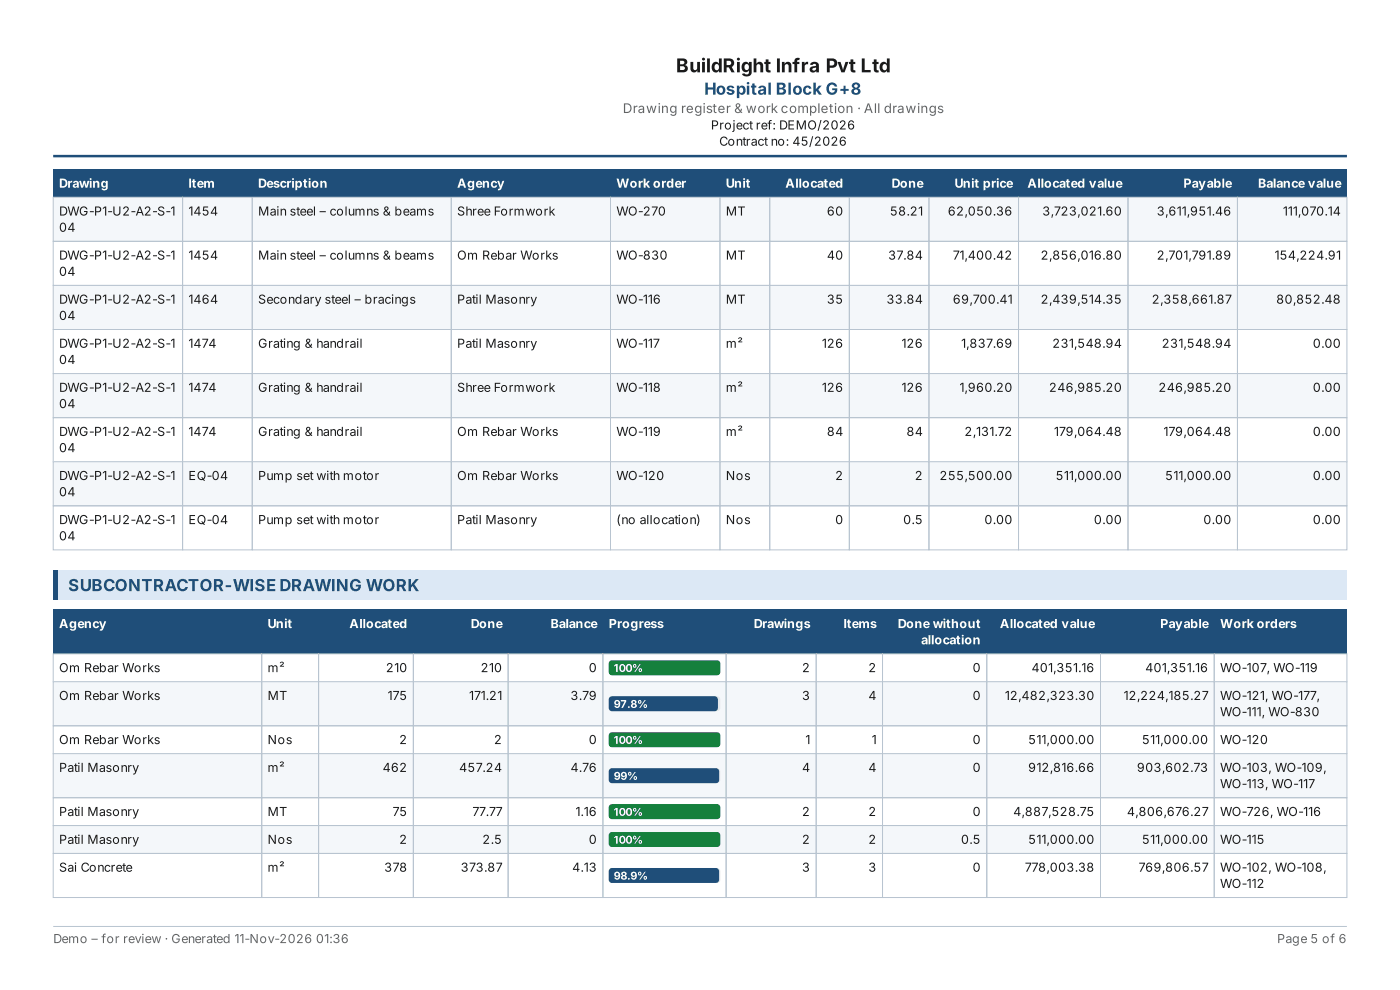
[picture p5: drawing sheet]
<svg xmlns="http://www.w3.org/2000/svg" width="297mm" height="210mm" viewBox="0 0 297 210" stroke-linecap="round" stroke-linejoin="round" font-family="sans-serif">
<path d="M11.3 33.1h274.4" fill="none" stroke="#1f4e79" stroke-width=".53"/>
<path d="M11.3 196.5h274.4" fill="none" stroke="#b8c4d0" stroke-width=".21"/>
<path d="M11.3 35.9h274.4v5.9h-274.4z" fill="#1f4e79"/>
<path d="M11.3 41.8h274.4v9.4h-274.4z" fill="#f4f7fa"/>
<g fill="none" stroke="#b8c4d0" stroke-width=".21">
<path d="M11.3 41.8h27.4v9.4h-27.4zM11.3 51.2h27.4v9.3h-27.4zM38.7 41.8h14.8v9.4h-14.8zM38.7 51.2h14.8v9.3h-14.8zM53.5 41.8h42.2v9.4h-42.2zM53.5 51.2h42.2v9.3h-42.2zM95.7 41.8h33.8v9.4h-33.8zM95.7 51.2h33.8v9.3h-33.8zM129.5 41.8h23.2v9.4h-23.2zM129.5 51.2h23.2v9.3h-23.2zM152.7 41.8h10.6v9.4h-10.6zM152.7 51.2h10.6v9.3h-10.6z"/>
<path d="M163.3 41.8h16.9v9.4h-16.9zM163.3 51.2h16.9v9.3h-16.9zM180.2 41.8h16.9v9.4h-16.9zM180.2 51.2h16.9v9.3h-16.9zM197.1 41.8h19v9.4h-19zM197.1 51.2h19v9.3h-19zM216.1 41.8h23.2v9.4h-23.2zM216.1 51.2h23.2v9.3h-23.2zM239.3 41.8h23.2v9.4h-23.2zM239.3 51.2h23.2v9.3h-23.2zM262.5 41.8h23.2v9.4h-23.2zM262.5 51.2h23.2v9.3h-23.2z"/>
</g>
<path d="M11.3 60.5h274.4v9.4h-274.4z" fill="#f4f7fa"/>
<g fill="none" stroke="#b8c4d0" stroke-width=".21">
<path d="M11.3 60.5h27.4v9.4h-27.4zM11.3 69.9h27.4v9.3h-27.4zM38.7 60.5h14.8v9.4h-14.8zM38.7 69.9h14.8v9.3h-14.8zM53.5 60.5h42.2v9.4h-42.2zM53.5 69.9h42.2v9.3h-42.2zM95.7 60.5h33.8v9.4h-33.8zM95.7 69.9h33.8v9.3h-33.8zM129.5 60.5h23.2v9.4h-23.2zM129.5 69.9h23.2v9.3h-23.2zM152.7 60.5h10.6v9.4h-10.6zM152.7 69.9h10.6v9.3h-10.6z"/>
<path d="M163.3 60.5h16.9v9.4h-16.9zM163.3 69.9h16.9v9.3h-16.9zM180.2 60.5h16.9v9.4h-16.9zM180.2 69.9h16.9v9.3h-16.9zM197.1 60.5h19v9.4h-19zM197.1 69.9h19v9.3h-19zM216.1 60.5h23.2v9.4h-23.2zM216.1 69.9h23.2v9.3h-23.2zM239.3 60.5h23.2v9.4h-23.2zM239.3 69.9h23.2v9.3h-23.2zM262.5 60.5h23.2v9.4h-23.2zM262.5 69.9h23.2v9.3h-23.2z"/>
</g>
<path d="M11.3 79.2h274.4v9.4h-274.4z" fill="#f4f7fa"/>
<g fill="none" stroke="#b8c4d0" stroke-width=".21">
<path d="M11.3 79.2h27.4v9.4h-27.4zM38.7 79.2h14.8v9.4h-14.8zM53.5 79.2h42.2v9.4h-42.2zM95.7 79.2h33.8v9.4h-33.8zM129.5 79.2h23.2v9.4h-23.2zM152.7 79.2h10.6v9.4h-10.6zM163.3 79.2h16.9v9.4h-16.9zM180.2 79.2h16.9v9.4h-16.9zM197.1 79.2h19v9.4h-19zM216.1 79.2h23.2v9.4h-23.2zM239.3 79.2h23.2v9.4h-23.2zM262.5 79.2h23.2v9.4h-23.2z"/>
<path d="M11.3 88.6h27.4v9.3h-27.4zM38.7 88.6h14.8v9.3h-14.8zM53.5 88.6h42.2v9.3h-42.2zM95.7 88.6h33.8v9.3h-33.8zM129.5 88.6h23.2v9.3h-23.2zM152.7 88.6h10.6v9.3h-10.6zM163.3 88.6h16.9v9.3h-16.9zM180.2 88.6h16.9v9.3h-16.9zM197.1 88.6h19v9.3h-19zM216.1 88.6h23.2v9.3h-23.2zM239.3 88.6h23.2v9.3h-23.2zM262.5 88.6h23.2v9.3h-23.2z"/>
</g>
<path d="M11.3 97.9h274.4v9.4h-274.4z" fill="#f4f7fa"/>
<g fill="none" stroke="#b8c4d0" stroke-width=".21">
<path d="M11.3 97.9h27.4v9.4h-27.4zM38.7 97.9h14.8v9.4h-14.8zM53.5 97.9h42.2v9.4h-42.2zM95.7 97.9h33.8v9.4h-33.8zM129.5 97.9h23.2v9.4h-23.2zM152.7 97.9h10.6v9.4h-10.6zM163.3 97.9h16.9v9.4h-16.9zM180.2 97.9h16.9v9.4h-16.9zM197.1 97.9h19v9.4h-19zM216.1 97.9h23.2v9.4h-23.2zM239.3 97.9h23.2v9.4h-23.2zM262.5 97.9h23.2v9.4h-23.2z"/>
<path d="M11.3 107.3h27.4v9.3h-27.4zM38.7 107.3h14.8v9.3h-14.8zM53.5 107.3h42.2v9.3h-42.2zM95.7 107.3h33.8v9.3h-33.8zM129.5 107.3h23.2v9.3h-23.2zM152.7 107.3h10.6v9.3h-10.6zM163.3 107.3h16.9v9.3h-16.9zM180.2 107.3h16.9v9.3h-16.9zM197.1 107.3h19v9.3h-19zM216.1 107.3h23.2v9.3h-23.2zM239.3 107.3h23.2v9.3h-23.2zM262.5 107.3h23.2v9.3h-23.2z"/>
</g>
<path d="M11.3 120.9h274.4v6.3h-274.4z" fill="#dce8f5"/>
<g fill="#1f4e79">
<path d="M11.3 120.9h1v6.3h-1z"/>
<path d="M11.3 129.3h274.4v9.4h-274.4z"/>
</g>
<path d="M11.3 138.7h44.2v5.9h-44.2zM55.5 138.7h12.1v5.9h-12.1zM67.6 138.7h20.1v5.9h-20.1zM87.7 138.7h20.1v5.9h-20.1zM107.8 138.7h20.1v5.9h-20.1zM127.9 138.7h26.1v5.9h-26.1z" fill="none" stroke="#b8c4d0" stroke-width=".21"/>
<path d="M129.4 140.3l.5-.3h22.2a.71 .71 0 0 1 .7 .7v1.8a.71 .71 0 0 1-.7 .7h-22.2a.71 .71 0 0 1-.8-.7v-1.8z" fill="#e5e7eb"/>
<path d="M129.4 140.3l.5-.3h22.2a.71 .71 0 0 1 .7 .7v1.8a.71 .71 0 0 1-.7 .7h-22.2a.71 .71 0 0 1-.8-.7v-1.8z" fill="#15803d"/>
<path d="M154 138.7h19.2v5.9h-19.2zM173.2 138.7h14v5.9h-14zM187.2 138.7h22.1v5.9h-22.1zM209.3 138.7h24.2v5.9h-24.2zM233.5 138.7h24.1v5.9h-24.1zM257.6 138.7h28.2v5.9h-28.2z" fill="none" stroke="#b8c4d0" stroke-width=".21"/>
<path d="M11.3 144.6h274.4v9.3h-274.4z" fill="#f4f7fa"/>
<path d="M11.3 144.6h44.2v9.3h-44.2zM55.5 144.6h12.1v9.3h-12.1zM67.6 144.6h20.1v9.3h-20.1zM87.7 144.6h20.1v9.3h-20.1zM107.8 144.6h20.1v9.3h-20.1zM127.9 144.6h26.1v9.3h-26.1z" fill="none" stroke="#b8c4d0" stroke-width=".21"/>
<path d="M129.4 147.9l.5-.2h22.2a.71 .71 0 0 1 .7 .7v1.7a.71 .71 0 0 1-.7 .7h-22.2a.71 .71 0 0 1-.8-.7v-1.7z" fill="#e5e7eb"/>
<path d="M129.4 147.9l.5-.2h21.7a.71 .71 0 0 1 .7 .7v1.7a.71 .71 0 0 1-.7 .7h-21.7a.71 .71 0 0 1-.8-.7v-1.7z" fill="#1f4e79"/>
<path d="M11.3 153.9h44.2v5.9h-44.2zM55.5 153.9h12.1v5.9h-12.1zM67.6 153.9h20.1v5.9h-20.1zM87.7 153.9h20.1v5.9h-20.1zM107.8 153.9h20.1v5.9h-20.1zM127.9 153.9h26.1v5.9h-26.1zM154 144.6h19.2v9.3h-19.2zM173.2 144.6h14v9.3h-14zM187.2 144.6h22.1v9.3h-22.1zM209.3 144.6h24.2v9.3h-24.2zM233.5 144.6h24.1v9.3h-24.1zM257.6 144.6h28.2v9.3h-28.2z" fill="none" stroke="#b8c4d0" stroke-width=".21"/>
<path d="M129.4 155.5l.5-.2h22.2a.71 .71 0 0 1 .7 .7v1.8a.71 .71 0 0 1-.7 .7h-22.2a.71 .71 0 0 1-.8-.7v-1.8z" fill="#e5e7eb"/>
<path d="M129.4 155.5l.5-.2h22.2a.71 .71 0 0 1 .7 .7v1.8a.71 .71 0 0 1-.7 .7h-22.2a.71 .71 0 0 1-.8-.7v-1.8z" fill="#15803d"/>
<path d="M154 153.9h19.2v5.9h-19.2zM173.2 153.9h14v5.9h-14zM187.2 153.9h22.1v5.9h-22.1zM209.3 153.9h24.2v5.9h-24.2zM233.5 153.9h24.1v5.9h-24.1zM257.6 153.9h28.2v5.9h-28.2z" fill="none" stroke="#b8c4d0" stroke-width=".21"/>
<path d="M11.3 159.8h274.4v9.4h-274.4z" fill="#f4f7fa"/>
<path d="M11.3 159.8h44.2v9.4h-44.2zM55.5 159.8h12.1v9.4h-12.1zM67.6 159.8h20.1v9.4h-20.1zM87.7 159.8h20.1v9.4h-20.1zM107.8 159.8h20.1v9.4h-20.1zM127.9 159.8h26.1v9.4h-26.1z" fill="none" stroke="#b8c4d0" stroke-width=".21"/>
<path d="M129.4 163.1l.5-.2h22.2a.71 .71 0 0 1 .7 .7v1.8a.71 .71 0 0 1-.7 .7h-22.2a.71 .71 0 0 1-.8-.7v-1.8z" fill="#e5e7eb"/>
<path d="M129.4 163.1l.5-.2h22a.71 .71 0 0 1 .7 .7v1.8a.71 .71 0 0 1-.7 .7h-22a.71 .71 0 0 1-.8-.7v-1.8z" fill="#1f4e79"/>
<path d="M154 159.8h19.2v9.4h-19.2zM173.2 159.8h14v9.4h-14zM187.2 159.8h22.1v9.4h-22.1zM209.3 159.8h24.2v9.4h-24.2zM233.5 159.8h24.1v9.4h-24.1zM257.6 159.8h28.2v9.4h-28.2zM11.3 169.2h44.2v5.9h-44.2zM55.5 169.2h12.1v5.9h-12.1zM67.6 169.2h20.1v5.9h-20.1zM87.7 169.2h20.1v5.9h-20.1zM107.8 169.2h20.1v5.9h-20.1zM127.9 169.2h26.1v5.9h-26.1z" fill="none" stroke="#b8c4d0" stroke-width=".21"/>
<path d="M129.4 170.8l.5-.2h22.2a.71 .71 0 0 1 .7 .7v1.7a.71 .71 0 0 1-.7 .7h-22.2a.71 .71 0 0 1-.8-.7v-1.7z" fill="#e5e7eb"/>
<path d="M129.4 170.8l.5-.2h22.2a.71 .71 0 0 1 .7 .7v1.7a.71 .71 0 0 1-.7 .7h-22.2a.71 .71 0 0 1-.8-.7v-1.7z" fill="#15803d"/>
<path d="M154 169.2h19.2v5.9h-19.2zM173.2 169.2h14v5.9h-14zM187.2 169.2h22.1v5.9h-22.1zM209.3 169.2h24.2v5.9h-24.2zM233.5 169.2h24.1v5.9h-24.1zM257.6 169.2h28.2v5.9h-28.2z" fill="none" stroke="#b8c4d0" stroke-width=".21"/>
<path d="M11.3 175.1h274.4v5.9h-274.4z" fill="#f4f7fa"/>
<path d="M11.3 175.1h44.2v5.9h-44.2zM55.5 175.1h12.1v5.9h-12.1zM67.6 175.1h20.1v5.9h-20.1zM87.7 175.1h20.1v5.9h-20.1zM107.8 175.1h20.1v5.9h-20.1zM127.9 175.1h26.1v5.9h-26.1z" fill="none" stroke="#b8c4d0" stroke-width=".21"/>
<path d="M129.4 176.7l.5-.2h22.2a.71 .71 0 0 1 .7 .7v1.7a.71 .71 0 0 1-.7 .7h-22.2a.71 .71 0 0 1-.8-.7v-1.7z" fill="#e5e7eb"/>
<path d="M129.4 176.7l.5-.2h22.2a.71 .71 0 0 1 .7 .7v1.7a.71 .71 0 0 1-.7 .7h-22.2a.71 .71 0 0 1-.8-.7v-1.7z" fill="#15803d"/>
<path d="M154 175.1h19.2v5.9h-19.2zM173.2 175.1h14v5.9h-14zM187.2 175.1h22.1v5.9h-22.1zM209.3 175.1h24.2v5.9h-24.2zM233.5 175.1h24.1v5.9h-24.1zM257.6 175.1h28.2v5.9h-28.2zM11.3 181h44.2v9.4h-44.2zM55.5 181h12.1v9.4h-12.1zM67.6 181h20.1v9.4h-20.1zM87.7 181h20.1v9.4h-20.1zM107.8 181h20.1v9.4h-20.1zM127.9 181h26.1v9.4h-26.1z" fill="none" stroke="#b8c4d0" stroke-width=".21"/>
<path d="M129.4 184.3l.5-.2h22.2a.71 .71 0 0 1 .7 .7v1.8a.71 .71 0 0 1-.7 .7h-22.2a.71 .71 0 0 1-.8-.7v-1.8z" fill="#e5e7eb"/>
<path d="M129.4 184.3l.5-.2h22a.71 .71 0 0 1 .7 .7v1.8a.71 .71 0 0 1-.7 .7h-22a.71 .71 0 0 1-.8-.7v-1.8z" fill="#1f4e79"/>
<path d="M154 181h19.2v9.4h-19.2zM173.2 181h14v9.4h-14zM187.2 181h22.1v9.4h-22.1zM209.3 181h24.2v9.4h-24.2zM233.5 181h24.1v9.4h-24.1zM257.6 181h28.2v9.4h-28.2z" fill="none" stroke="#b8c4d0" stroke-width=".21"/>
<text font-size="4.1" fill="#1a1a1a" x="143.4" y="15.3">BuildRight Infra Pvt Ltd</text>
<g font-size="3.5" fill="#1f4e79">
<text x="149.4" y="20.1">Hospital Block G+8</text>
<text x="14.5" y="125.4">SUBCONTRACTOR-WISE DRAWING WORK</text>
</g>
<text font-size="2.8" fill="#666" x="132.1" y="24">Drawing register &amp; work completion · All drawings</text>
<g font-size="2.6" fill="#1a1a1a">
<text x="150.8" y="27.5">Project ref: DEMO/2026</text>
<text x="152.6" y="30.9">Contract no: 45/2026</text>
<text x="12.5" y="45.7">DWG-P1-U2-A2-S-1</text>
<text x="40" y="45.7">1454</text>
<text x="54.7" y="45.7">Main steel – columns &amp; beams</text>
<text x="97" y="45.7">Shree Formwork</text>
<text x="130.8" y="45.7">WO-270</text>
<text x="154" y="45.7">MT</text>
<text x="175.4" y="45.7">60</text>
<text x="188.8" y="45.7">58.21</text>
<text x="201.1" y="45.7">62,050.36</text>
<text x="221.1" y="45.7">3,723,021.60</text>
<text x="245.4" y="45.7">3,611,951.46</text>
<text x="272.2" y="45.7">111,070.14</text>
<text x="12.5" y="49.2">04</text>
<text x="12.5" y="55.1">DWG-P1-U2-A2-S-1</text>
<text x="12.5" y="58.5">04</text>
<text x="40" y="55.1">1454</text>
<text x="54.7" y="55.1">Main steel – columns &amp; beams</text>
<text x="97" y="55.1">Om Rebar Works</text>
<text x="130.8" y="55.1">WO-830</text>
<text x="154" y="55.1">MT</text>
<text x="175.4" y="55.1">40</text>
<text x="188.4" y="55.1">37.84</text>
<text x="202.1" y="55.1">71,400.42</text>
<text x="220.8" y="55.1">2,856,016.80</text>
<text x="245.4" y="55.1">2,701,791.89</text>
<text x="270.4" y="55.1">154,224.91</text>
<text x="12.5" y="64.4">DWG-P1-U2-A2-S-1</text>
<text x="40" y="64.4">1464</text>
<text x="54.7" y="64.4">Secondary steel – bracings</text>
<text x="97" y="64.4">Patil Masonry</text>
<text x="130.8" y="64.4">WO-116</text>
<text x="154" y="64.4">MT</text>
<text x="175.4" y="64.4">35</text>
<text x="188.1" y="64.4">33.84</text>
<text x="202.1" y="64.4">69,700.41</text>
<text x="220.8" y="64.4">2,439,514.35</text>
<text x="244.4" y="64.4">2,358,661.87</text>
<text x="270.8" y="64.4">80,852.48</text>
<text x="12.5" y="67.9">04</text>
<text x="12.5" y="73.8">DWG-P1-U2-A2-S-1</text>
<text x="12.5" y="77.2">04</text>
<text x="40" y="73.8">1474</text>
<text x="54.7" y="73.8">Grating &amp; handrail</text>
<text x="97" y="73.8">Patil Masonry</text>
<text x="130.8" y="73.8">WO-117</text>
<text x="154" y="73.8">m²</text>
<text x="174.4" y="73.8">126</text>
<text x="191.3" y="73.8">126</text>
<text x="203.9" y="73.8">1,837.69</text>
<text x="223.3" y="73.8">231,548.94</text>
<text x="246.5" y="73.8">231,548.94</text>
<text x="278.5" y="73.8">0.00</text>
<text x="12.5" y="83.1">DWG-P1-U2-A2-S-1</text>
<text x="40" y="83.1">1474</text>
<text x="54.7" y="83.1">Grating &amp; handrail</text>
<text x="97" y="83.1">Shree Formwork</text>
<text x="130.8" y="83.1">WO-118</text>
<text x="154" y="83.1">m²</text>
<text x="174.4" y="83.1">126</text>
<text x="191.3" y="83.1">126</text>
<text x="203.6" y="83.1">1,960.20</text>
<text x="222.5" y="83.1">246,985.20</text>
<text x="245.8" y="83.1">246,985.20</text>
<text x="278.5" y="83.1">0.00</text>
<text x="12.5" y="86.6">04</text>
<text x="12.5" y="92.5">DWG-P1-U2-A2-S-1</text>
<text x="12.5" y="95.9">04</text>
<text x="40" y="92.5">1474</text>
<text x="54.7" y="92.5">Grating &amp; handrail</text>
<text x="97" y="92.5">Om Rebar Works</text>
<text x="130.8" y="92.5">WO-119</text>
<text x="154" y="92.5">m²</text>
<text x="175.4" y="92.5">84</text>
<text x="192.3" y="92.5">84</text>
<text x="204.6" y="92.5">2,131.72</text>
<text x="223.6" y="92.5">179,064.48</text>
<text x="246.8" y="92.5">179,064.48</text>
<text x="278.5" y="92.5">0.00</text>
<text x="12.5" y="101.8">DWG-P1-U2-A2-S-1</text>
<text x="40" y="101.8">EQ-04</text>
<text x="54.7" y="101.8">Pump set with motor</text>
<text x="97" y="101.8">Om Rebar Works</text>
<text x="130.8" y="101.8">WO-120</text>
<text x="154" y="101.8">Nos</text>
<text x="177.2" y="101.8">2</text>
<text x="194.1" y="101.8">2</text>
<text x="199.3" y="101.8">255,500.00</text>
<text x="224" y="101.8">511,000.00</text>
<text x="247.2" y="101.8">511,000.00</text>
<text x="278.5" y="101.8">0.00</text>
<text x="12.5" y="105.3">04</text>
<text x="12.5" y="111.2">DWG-P1-U2-A2-S-1</text>
<text x="40" y="111.2">EQ-04</text>
<text x="54.7" y="111.2">Pump set with motor</text>
<text x="97" y="111.2">Patil Masonry</text>
<text x="130.8" y="111.2">(no allocation)</text>
<text x="154" y="111.2">Nos</text>
<text x="177.2" y="111.2">0</text>
<text x="191.6" y="111.2">0.5</text>
<text x="208.8" y="111.2">0.00</text>
<text x="232.1" y="111.2">0.00</text>
<text x="255.3" y="111.2">0.00</text>
<text x="278.5" y="111.2">0.00</text>
<text x="12.5" y="114.6">04</text>
<text x="12.5" y="142.6">Om Rebar Works</text>
<text x="56.8" y="142.6">m²</text>
<text x="81.9" y="142.6">210</text>
<text x="102" y="142.6">210</text>
<text x="124.9" y="142.6">0</text>
<text x="170.2" y="142.6">2</text>
<text x="184.2" y="142.6">2</text>
<text x="206.3" y="142.6">0</text>
<text x="218.8" y="142.6">401,351.16</text>
<text x="243" y="142.6">401,351.16</text>
<text x="258.8" y="142.6">WO-107, WO-119</text>
<text x="12.5" y="148.5">Om Rebar Works</text>
<text x="56.8" y="148.5">MT</text>
<text x="82.2" y="148.5">175</text>
<text x="99.5" y="148.5">171.21</text>
<text x="121" y="148.5">3.79</text>
<text x="170.2" y="148.5">3</text>
<text x="184.2" y="148.5">4</text>
<text x="206.3" y="148.5">0</text>
<text x="213.2" y="148.5">12,482,323.30</text>
<text x="238.4" y="148.5">12,224,185.27</text>
<text x="258.8" y="148.5">WO-121, WO-177,</text>
<text x="258.8" y="151.9">WO-111, WO-830</text>
<text x="12.5" y="157.8">Om Rebar Works</text>
<text x="56.8" y="157.8">Nos</text>
<text x="84.7" y="157.8">2</text>
<text x="104.8" y="157.8">2</text>
<text x="124.9" y="157.8">0</text>
<text x="170.9" y="157.8">1</text>
<text x="184.9" y="157.8">1</text>
<text x="206.3" y="157.8">0</text>
<text x="218.1" y="157.8">511,000.00</text>
<text x="242.3" y="157.8">511,000.00</text>
<text x="258.8" y="157.8">WO-120</text>
<text x="12.5" y="163.7">Patil Masonry</text>
<text x="56.8" y="163.7">m²</text>
<text x="81.2" y="163.7">462</text>
<text x="97.4" y="163.7">457.24</text>
<text x="121" y="163.7">4.76</text>
<text x="170.2" y="163.7">4</text>
<text x="184.2" y="163.7">4</text>
<text x="206.3" y="163.7">0</text>
<text x="218.1" y="163.7">912,816.66</text>
<text x="241.2" y="163.7">903,602.73</text>
<text x="258.8" y="163.7">WO-103, WO-109,</text>
<text x="258.8" y="167.2">WO-113, WO-117</text>
<text x="12.5" y="173.1">Patil Masonry</text>
<text x="56.8" y="173.1">MT</text>
<text x="83.3" y="173.1">75</text>
<text x="100.2" y="173.1">77.77</text>
<text x="122.1" y="173.1">1.16</text>
<text x="170.2" y="173.1">2</text>
<text x="184.2" y="173.1">2</text>
<text x="206.3" y="173.1">0</text>
<text x="215" y="173.1">4,887,528.75</text>
<text x="239.1" y="173.1">4,806,676.27</text>
<text x="258.8" y="173.1">WO-726, WO-116</text>
<text x="12.5" y="179">Patil Masonry</text>
<text x="56.8" y="179">Nos</text>
<text x="84.7" y="179">2</text>
<text x="102.3" y="179">2.5</text>
<text x="124.9" y="179">0</text>
<text x="170.2" y="179">2</text>
<text x="184.2" y="179">2</text>
<text x="203.9" y="179">0.5</text>
<text x="218.1" y="179">511,000.00</text>
<text x="242.3" y="179">511,000.00</text>
<text x="258.8" y="179">WO-115</text>
<text x="12.5" y="184.9">Sai Concrete</text>
<text x="56.8" y="184.9">m²</text>
<text x="81.5" y="184.9">378</text>
<text x="97.7" y="184.9">373.87</text>
<text x="121.4" y="184.9">4.13</text>
<text x="170.2" y="184.9">3</text>
<text x="184.2" y="184.9">3</text>
<text x="206.3" y="184.9">0</text>
<text x="217.4" y="184.9">778,003.38</text>
<text x="241.5" y="184.9">769,806.57</text>
<text x="258.8" y="184.9">WO-102, WO-108,</text>
<text x="258.8" y="188.3">WO-112</text>
</g>
<g font-size="2.6" fill="#fff">
<text x="12.5" y="39.8">Drawing</text>
<text x="40" y="39.8">Item</text>
<text x="54.7" y="39.8">Description</text>
<text x="97" y="39.8">Agency</text>
<text x="130.8" y="39.8">Work order</text>
<text x="154" y="39.8">Unit</text>
<text x="166.6" y="39.8">Allocated</text>
<text x="189.1" y="39.8">Done</text>
<text x="202.5" y="39.8">Unit price</text>
<text x="218" y="39.8">Allocated value</text>
<text x="251.1" y="39.8">Payable</text>
<text x="266.9" y="39.8">Balance value</text>
<text x="12.5" y="133.2">Agency</text>
<text x="56.8" y="133.2">Unit</text>
<text x="74.1" y="133.2">Allocated</text>
<text x="99.9" y="133.2">Done</text>
<text x="116.8" y="133.2">Balance</text>
<text x="129.1" y="133.2">Progress</text>
<text x="159.9" y="133.2">Drawings</text>
<text x="178.9" y="133.2">Items</text>
<text x="190.5" y="133.2">Done without</text>
<text x="195.4" y="136.6">allocation</text>
<text x="212.1" y="133.2">Allocated value</text>
<text x="246.1" y="133.2">Payable</text>
<text x="258.8" y="133.2">Work orders</text>
</g>
<g font-size="2.6" fill="#666">
<text x="11.3" y="200">Demo – for review · Generated 11-Nov-2026</text>
<text x="67" y="200">01:36</text>
<text x="270.9" y="200">Page 5 of 6</text>
</g>
<g font-size="2.3" fill="#fff">
<text x="130.2" y="142.5">100%</text>
<text x="130.2" y="150.1">97.8%</text>
<text x="130.2" y="157.8">100%</text>
<text x="130.2" y="165.4">99%</text>
<text x="130.2" y="173">100%</text>
<text x="130.2" y="178.9">100%</text>
<text x="130.2" y="186.6">98.9%</text>
</g>
</svg>
